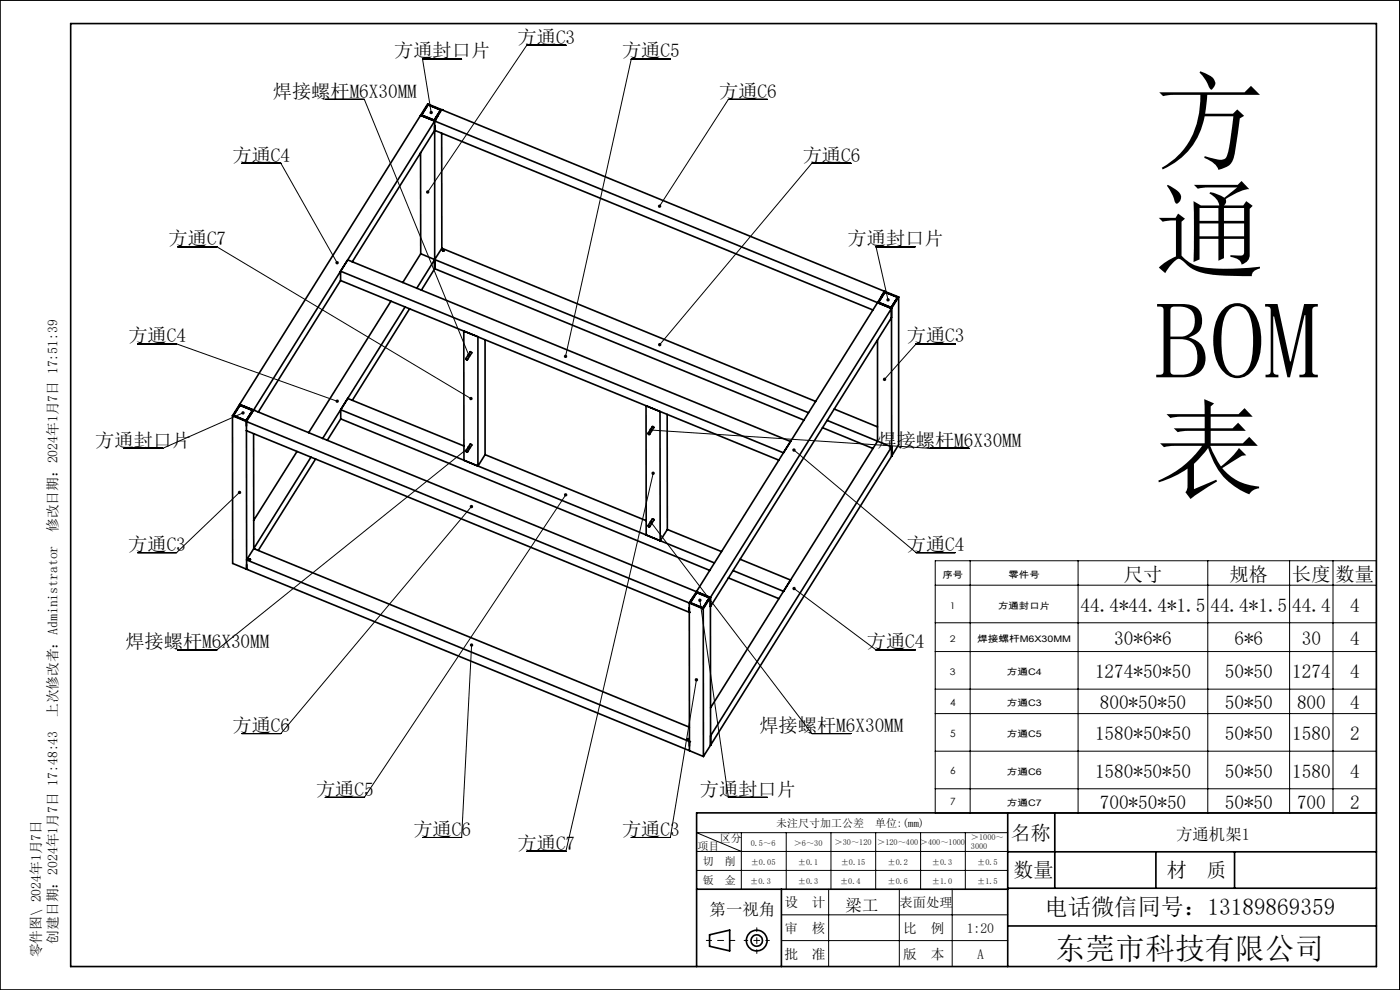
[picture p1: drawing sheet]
<svg xmlns="http://www.w3.org/2000/svg" width="297mm" height="210mm" viewBox="0 0 297 210" stroke-linecap="round" stroke-linejoin="round" font-family="sans-serif">
<g fill="none" stroke="#000" stroke-width=".35">
<path d="M0 0h297v210h-297zM15 5h277v200h-277zM89.2 24.5l-38.4 61.3M89.2 24.5l3 1.2M89.2 32.4l.1 21.4M89.5 24.4l2.6 1.1M89.5 24.4h.1M90.8 22.2l-1.4 2.2 2.7 1.1M90.8 22.2l2.7 1.1-1.4 2.2M90.8 22.2v.1M90.8 22.3l2.7 1M90.8 22.3l-1.3 2.1"/>
<path d="M92.2 25.7h.1M92.2 25.7v31.3M92.2 25.7l94 38.5M92.2 25.7l-38.4 61.3M93.5 23.3l-1.4 2.2M93.5 23.3v.1M93.7 23.3h.1M93.7 23.3l93.9 38.5M93.7 23.3l-1.5 2.4M93.7 23.3l-3-1.3-1.5 2.5M93.7 28.2v24.5M72.2 59.5l93 38.1"/>
<path d="M72.2 57.5v2M72.2 59.5l-17.4 27.9M73.8 55.1l93.9 38.6-1.5 2.4-94-38.6zM74.7 55.6l17.5-28 93 38.1M89.3 53.8l-3.9 6.1M89.3 53.8l2.9 1.3M92.2 55.1l79.3 32.5M92.2 57l78.3 32.1M92.2 55.1l-3.8 6.1M92.2 57l-2.8 4.6M93.7 52.7l79.3 32.5M93.7 52.7l-1.5 2.4"/>
<path d="M93.9 53.2h.3M82.9 63.9l-17.4 27.9M85.9 65.1l-17.5 27.9M86.9 65.5l-12.1 19.4M98.4 70.2l3 1.2v27.5l-3-1.3zM98.8 76.1h.3l.1 .2h-.3zM98.8 76.1l.9-1.5h.2l.2 .3-.9 1.4M102.9 72.1v24.3M186.2 64.2l-38.5 61.3M186.2 64.2l2.9 1.2M186.2 72.1v21.5M186.4 64.1l2.7 1.1"/>
<path d="M186.4 64.1v.1M187.6 61.8h.1M187.6 61.8l-1.4 2.4M187.6 61.8l3 1.2M187.7 61.9l2.8 1.2-1.4 2.2M187.7 61.9l-1.4 2.3 2.8 1.1M187.7 61.9v.1M189.1 65.2v.1M189.1 65.4v2l-38.4 61.3v-2M189.1 65.4l-38.4 61.3M189.1 65.4l.1 31.4M190.4 63.1l-2.7-1.1-1.3 2.1"/>
<path d="M190.4 63.1l-1.3 2.1M190.4 63.1l-1.3 2.2M190.6 63l-1.5 2.4M190.6 63v31.3l-1.4 2.5M49.3 88.2l3 1.2M49.3 88.2l.1 31.3 2.9 1.2M49.6 88.1l2.6 1.1M49.6 88.1v.1M50.8 85.8l3 1.2M50.8 85.8l-1.5 2.4M50.9 85.9l-1.4 2.3 2.7 1M50.9 85.9l2.7 1.2-1.4 2.1"/>
<path d="M50.9 85.9v.1M52.2 89.2h.1M52.3 89.4h.1M52.3 89.4l93.9 38.5M52.3 91.4l93.9 38.5M52.3 89.4v2M52.3 91.4v27.4M53.6 87.1l-1.4 2.1M53.6 87.1l-2.7-1.1-1.3 2.1M53.8 87h.1M53.8 87l-1.5 2.4M53.8 87l93.9 38.5"/>
<path d="M53.8 87l-.8 1.2M53.8 92v24.4M63 95.8l-9.2 14.6M66 97l-12.2 19.4M67 97.4l-12.2 19.4M72.3 86.9l1.5-2.4 24.6 10.1M72.3 86.9l79.3 32.5M72.3 88.9l78.3 32.1M72.3 86.9v2M72.3 88.9l-2.9 4.5M98.8 95.7l.9-1.5 .3 .1-.8 1.6M102.9 96.4l-1.5 2.5"/>
<path d="M102.9 96.4l34.2 14M137.1 86.1l2.9 1.2 .1 27.4-3-1.2zM137.5 91.9l.9-1.4h.3l-.9 1.6M141.5 87.9l.1 24.4M174.5 90.7l10.7 4.4M175.5 89.2l10.7 4.4M177 86.8l9.2 3.7M186.2 93.6l-35.5 56.5M186.2 93.6l3 1.2M189.2 94.8l-38.5 61.3v2M189.2 94.8v2M189.2 96.8l-38.5 61.3"/>
<path d="M52.3 118.8v1.9M52.3 118.8l94 38.5M52.8 118.7h.3M53.8 116.4h.1M53.8 116.4l-1.5 2.4M53.8 116.4l92.5 37.9M137.5 111.5l.9-1.4h.2l.1 .2-.9 1.4M141.6 112.3l-1.5 2.4M141.6 112.3l11.5 4.7M157 118.6l10.7 4.4-1.5 2.4-10.7-4.4M52.3 120.7h.1M52.3 120.7l94 38.5"/>
<path d="M146.2 129.9h.1M146.2 127.9h.1M146.2 128.9v1M146.2 127.9l3 1.2M146.2 127.9l.1 31.3M146.5 127.9l2.6 1M147 126.7l-.8 1.2M147.7 125.5l3 1.2M147.7 125.5l-1.5 2.4M147.8 125.7l-1.4 2.2 2.8 1.1M147.8 125.7l2.7 1.1-1.3 2.2M147.8 125.7l2.7 1.1"/>
<path d="M149.1 128.9v.1M149.2 129.1v31.4M150.5 126.8l-1.4 2.1M150.5 126.8l-1.4 2.2M150.7 126.7l-1.5 2.4M150.7 126.7v31.4M154.5 122.6l10.7 4.4M145.8 156.8h.3M146.3 157.3h.1M146.3 157.3v1M146.3 159.2l2.9 1.3M150.7 158.1l-1.5 2.4"/>
<path d="M213.8 172.4v32.6M223.8 172.4v16M292 172.4h-144.2v32.6M147.8 188.6h66M150.5 198.3l4.3-1v4.4l-4.3-1zM165.8 188.6v16.4M213.8 196.4h78.2M213.8 180.7h78.2M213.8 188.4h78.2M245.2 180.7v7.7M261.9 180.7v7.7"/>
<circle cx="94" cy="53.1" r=".17"/>
<circle cx="99" cy="95.7" r=".17"/>
<circle cx="137.6" cy="92" r=".17"/>
<circle cx="53" cy="118.6" r=".16"/>
<circle cx="137.7" cy="111.6" r=".17"/>
<circle cx="146" cy="156.8" r=".17"/>
<circle cx="160.5" cy="199.5" r="1.2"/>
<circle cx="160.5" cy="199.5" r="2.2"/>
</g>
<g fill="none" stroke="#000" stroke-width=".21">
<path d="M97.9 12.6h-8.3l1.9 11.3M120.1 9.6h-8.3l-21.1 31.1M142.2 12.6h-8.3l-13.9 63M51.3 34.6h8.3l11.9 21.1M69 21.1h8.3l22.1 54.2M162.8 21.1h-8.3l-14.6 22.6M180.5 34.6h-8.3l-32.3 38.5M37.7 52.3h8.3l53.9 32.3M194.1 52.3h-8.3l2.6 11.3M29.2 72.9h8.3l34 12.2M202.6 72.9h-8.3l-6.7 7.6M51.5 87.6l-17 7.5h-8.3"/>
<path d="M99.4 94.9l-53.4 43h-8.3M138.1 91.2l59.2 3.9h8.3M168.4 95.5l25.9 21.7h8.3M50.8 104.4l-13.3 12.8h-8.3M100 107.4l-40.4 48.2h-8.3M120 105l-42.7 64.1h-8.3M138.1 110.8l34.1 44.8h8.3M138.6 100.4l-18.5 80.2h-8.3M198.4 118.9h93.6v53.6h-93.6zM205.8 118.9v53.6M228.7 118.9v53.6M256.2 118.9v53.6"/>
<path d="M273.6 118.9v53.6M282.8 118.9v53.6M100 136.8l-2.1 40.9h-8.3M148.5 127.3l6 41.8h8.3M168.5 124.8l17.3 13.1h8.3M198.4 124.1h93.6M198.4 132.1h93.6M198.4 138.2h93.6M147.7 144.2l-5.5 33.5h-8.3M198.4 146.2h93.6M198.4 151.4h93.6M198.4 159.3h93.6"/>
<path d="M157.3 176.6v12M166.8 176.6v12M176.3 176.6v12M185.8 176.6v12M195.3 176.6v12M198.4 167.3h93.6M204.8 176.6v12M213.8 176.6h-66l9.5 4M147.8 184.6h66M147.8 180.6h66M165.8 194.1h48M165.8 199.5h48"/>
<path d="M175.8 188.6v16.4M190.8 188.6v16.4M202 188.6v16.4"/>
</g>
<path d="M149.8 199.5h6.1" fill="none" stroke="#000" stroke-width=".21" stroke-dasharray="30.5 1.3 1.3 1.3" stroke-dashoffset="29.4"/>
<path d="M163.2 199.5h-5.3M160.6 202.3v-5.5" fill="none" stroke="#000" stroke-width=".21" stroke-dasharray="30.5 1.3 1.3 1.3" stroke-dashoffset="29.7"/>
<path d="M91.2 23.6a.37 .37 0 0 0-.1 .4 .37 .37 0 0 0 .4 .2v-.3v.3a.36 .36 0 0 0 .3-.5 .36 .36 0 0 0-.6-.1zM139.7 43.5l-.1 .2 .1 .4 .2-.4-.2 .4a.37 .37 0 0 0 .6-.4 .37 .37 0 0 0-.6-.2zM119.8 75.3l-.1 .1a.34 .34 0 0 0 .2 .5l.1-.3-.1 .3a.36 .36 0 0 0 .4-.4 .36 .36 0 0 0-.5-.2zM137.8 110.6a.37 .37 0 0 0 .2 .5 .37 .37 0 0 0 .5-.4 .37 .37 0 0 0-.6-.2l.2 .3zM99.6 84.4v.1a.36 .36 0 0 0 .2 .4 .36 .36 0 0 0 .4-.2l-.3-.1 .4 .1a.36 .36 0 0 0-.2-.5 .36 .36 0 0 0-.5 .2zM50.6 104.2a.36 .36 0 0 0-.1 .5 .36 .36 0 0 0 .6 0 .36 .36 0 0 0 0-.5l-.3 .2 .3-.2zM71.2 55.5v.3l.1 .2h.4l-.2-.3 .3 .3a.35 .35 0 0 0 0-.6 .35 .35 0 0 0-.6 .1zM51.4 87.3a.36 .36 0 0 0-.2 .4 .36 .36 0 0 0 .5 .2 .36 .36 0 0 0 .2-.5l-.4 .2 .4-.2-.2-.1zM188.1 63.4v.1a.35 .35 0 0 0 .4 .5l-.1-.4 .1 .4a.36 .36 0 0 0 .2-.6 .36 .36 0 0 0-.6 0zM148.3 127a.37 .37 0 0 0 0 .6 .37 .37 0 0 0 .6-.2 .37 .37 0 0 0-.5-.4l.1 .3-.1-.3zM99.2 94.7a.35 .35 0 0 0 0 .5 .35 .35 0 0 0 .5 0 .35 .35 0 0 0 0-.5l-.3 .2 .3-.3zM137.8 90.9l-.1 .3h.4h-.4a.37 .37 0 0 0 .5 .3 .37 .37 0 0 0 .2-.5 .37 .37 0 0 0-.6-.1zM99.2 75.1a.37 .37 0 0 0 0 .5 .37 .37 0 0 0 .4 .1l-.2-.4 .2 .4a.37 .37 0 0 0 .1-.6 .37 .37 0 0 0-.5 0zM90.5 40.5v.5l.2-.3-.2 .3a.36 .36 0 0 0 .5-.1 .36 .36 0 0 0 0-.5 .36 .36 0 0 0-.5 .1zM187.4 80.2v.5l.2-.2-.2 .2a.36 .36 0 0 0 .5 0 .36 .36 0 0 0 0-.5 .36 .36 0 0 0-.5 0zM147.5 144a.35 .35 0 0 0 0 .5 .35 .35 0 0 0 .5-.2 .35 .35 0 0 0-.2-.4l-.1 .3 .1-.3zM168.2 95.2l.2 .3-.2-.3a.36 .36 0 0 0 .1 .6 .36 .36 0 0 0 .5-.3 .36 .36 0 0 0-.5-.4zM71.2 84.9a.36 .36 0 0 0 .2 .5 .36 .36 0 0 0 .5-.2l-.4-.1 .4 .1v-.2a.38 .38 0 0 0-.3-.2 .38 .38 0 0 0-.4 .1zM168.2 124.6l.3 .2-.3-.2a.36 .36 0 0 0 .2 .6 .36 .36 0 0 0 .4-.4 .36 .36 0 0 0-.6-.2zM119.8 104.7a.36 .36 0 0 0-.1 .5 .36 .36 0 0 0 .6 0 .36 .36 0 0 0-.1-.5l-.2 .3 .2-.3zM99.7 107.3a.37 .37 0 0 0 .1 .5 .37 .37 0 0 0 .5-.1 .37 .37 0 0 0 0-.5l-.3 .2 .2-.3zM139.7 72.8v.5l.2-.2-.2 .3a.35 .35 0 0 0 .5-.1 .35 .35 0 0 0 0-.5 .35 .35 0 0 0-.5 0zM99.8 136.6a.36 .36 0 0 0 0 .5 .36 .36 0 0 0 .6-.1 .36 .36 0 0 0-.4-.5v.3v-.3zM138.3 100.1a.36 .36 0 0 0 0 .6 .36 .36 0 0 0 .6-.1 .36 .36 0 0 0-.3-.6v.4v-.4z" fill="#000"/>
<g font-size="23.3">
<text x="244.9" y="33.9">方</text>
<text x="244.9" y="57.1">通</text>
<text x="244.9" y="80.4">BOM</text>
<text x="244.9" y="103.7">表</text>
</g>
<text font-size="6.3" x="223.9" y="203.4">东莞市科技有限公司</text>
<text font-size="4.9" x="221.6" y="194.1">电话微信同号：13189869359</text>
<g font-size="4.2">
<text x="214.5" y="178.1">名称</text>
<text x="215" y="186.1">数量</text>
<text x="247.5" y="186.1">材</text>
<text x="256" y="186.1">质</text>
</g>
<g font-size="4.1">
<text x="109.8" y="9.3">方通C3</text>
<text x="83.6" y="12.2">方通封口片</text>
<text x="132" y="12.2">方通C5</text>
<text x="57.9" y="20.7">焊接螺杆M6X30MM</text>
<text x="152.6" y="20.7">方通C6</text>
<text x="49.3" y="34.3">方通C4</text>
<text x="170.3" y="34.3">方通C6</text>
<text x="35.8" y="52">方通C7</text>
<text x="179.8" y="52">方通封口片</text>
<text x="27.2" y="72.6">方通C4</text>
<text x="192.4" y="72.6">方通C3</text>
<text x="20.2" y="94.8">方通封口片</text>
<text x="186.2" y="94.8">焊接螺杆M6X30MM</text>
<text x="27.2" y="116.9">方通C3</text>
<text x="192.4" y="116.9">方通C4</text>
<text x="238.4" y="123.2">尺寸</text>
<text x="260.9" y="123.2">规格</text>
<text x="274.1" y="123.2">长度</text>
<text x="283.3" y="123.2">数量</text>
<text x="229.2" y="129.8">44.4*44.4*1.5</text>
<text x="256.8" y="129.8">44.4*1.5</text>
<text x="274.1" y="129.8">44.4</text>
<text x="286.4" y="129.8">4</text>
<text x="26.6" y="137.5">焊接螺杆M6X30MM</text>
<text x="183.9" y="137.5">方通C4</text>
<text x="236.4" y="136.9">30*6*6</text>
<text x="261.9" y="136.9">6*6</text>
<text x="276.2" y="136.9">30</text>
<text x="286.4" y="136.9">4</text>
<text x="232.3" y="143.9">1274*50*50</text>
<text x="259.8" y="143.9">50*50</text>
<text x="274.1" y="143.9">1274</text>
<text x="286.4" y="143.9">4</text>
<text x="49.3" y="155.3">方通C6</text>
<text x="161.1" y="155.2">焊接螺杆M6X30MM</text>
<text x="233.3" y="150.5">800*50*50</text>
<text x="259.8" y="150.5">50*50</text>
<text x="275.2" y="150.5">800</text>
<text x="286.4" y="150.5">4</text>
<text x="232.3" y="157.1">1580*50*50</text>
<text x="259.8" y="157.1">50*50</text>
<text x="274.1" y="157.1">1580</text>
<text x="286.4" y="157.1">2</text>
<text x="232.3" y="165">1580*50*50</text>
<text x="259.8" y="165">50*50</text>
<text x="274.1" y="165">1580</text>
<text x="286.4" y="165">4</text>
<text x="67.1" y="168.8">方通C5</text>
<text x="148.5" y="168.8">方通封口片</text>
<text x="233.3" y="171.6">700*50*50</text>
<text x="259.8" y="171.6">50*50</text>
<text x="275.2" y="171.6">700</text>
<text x="286.4" y="171.6">2</text>
<text x="87.7" y="177.3">方通C6</text>
<text x="132" y="177.3">方通C3</text>
<text x="109.8" y="180.2">方通C7</text>
</g>
<g font-size="3.5">
<text x="249.5" y="178.2">方通机架1</text>
<text x="150.5" y="194.1">第一视角</text>
<text x="179.4" y="193.2">梁工</text>
</g>
<g font-size="2.9">
<text x="12.2" y="112.8" transform="rotate(-90 12.2 112.8)">修改日期：2024年1月7日 17:51:39</text>
<text x="12.2" y="152.1" transform="rotate(-90 12.2 152.1)">上次修改者：Administrator</text>
<text x="166.4" y="192.5">设</text>
<text x="166.4" y="197.9">审</text>
<text x="172.2" y="192.5">计</text>
<text x="172.2" y="197.9">核</text>
<text x="191.6" y="197.9">比</text>
<text x="197.4" y="197.9">例</text>
<text x="205.1" y="197.9">1:20</text>
<text x="8.7" y="203" transform="rotate(-90 8.7 203)">零件图\ 2024年1月7日</text>
<text x="12.2" y="200.1" transform="rotate(-90 12.2 200.1)">创建日期：2024年1月7日 17:48:43</text>
<text x="166.4" y="203.4">批</text>
<text x="172.2" y="203.4">准</text>
<text x="191.6" y="203.4">版</text>
<text x="197.4" y="203.4">本</text>
<text x="207.3" y="203.4">A</text>
</g>
<text font-size="2.8" x="190.9" y="192.5">表面处理</text>
<g font-size="2.3">
<text x="152.7" y="178.6">区分</text>
<text x="164.7" y="175.3">未注尺寸加工公差</text>
<text x="185.6" y="175.3">单位:(mm)</text>
<text x="148" y="180.3">项目</text>
<text x="149.1" y="183.4">切</text>
<text x="153.8" y="183.4">削</text>
<text x="149.1" y="187.4">钣</text>
<text x="153.8" y="187.4">金</text>
</g>
<g font-size="2.1">
<text x="201.5" y="149.7">4</text>
<text x="201.5" y="156.3">5</text>
<text x="201.5" y="164.3">6</text>
<text x="201.5" y="170.9">7</text>
</g>
<g font-size="1.9">
<text x="199.9" y="122.5">序号</text>
<text x="214" y="122.5">零件号</text>
<text x="201.5" y="129.1">1</text>
<text x="211.8" y="129.1">方通封口片</text>
<text x="201.5" y="136.1">2</text>
<text x="207.3" y="136.1">焊接螺杆M6X30MM</text>
<text x="201.5" y="143.2">3</text>
<text x="213.6" y="143.2">方通C4</text>
<text x="213.6" y="149.8">方通C3</text>
<text x="213.6" y="156.3">方通C5</text>
<text x="213.6" y="164.3">方通C6</text>
<text x="213.6" y="170.9">方通C7</text>
</g>
<g font-size="1.7">
<text x="159.3" y="179.4">0.5～6</text>
<text x="168.4" y="179.4">＞6～30</text>
<text x="177" y="179.3">＞30～120</text>
<text x="186.1" y="179.3">＞120～400 ＞400～1000</text>
<text x="206" y="178.2">＞1000～</text>
<text x="159.3" y="183.4">±0.05</text>
<text x="169.3" y="183.4">±0.1</text>
<text x="178.4" y="183.4">±0.15</text>
<text x="188.3" y="183.4">±0.2</text>
<text x="197.7" y="183.4">±0.3</text>
<text x="206" y="180.2">3000</text>
<text x="207.3" y="183.4">±0.5</text>
<text x="159.2" y="187.4">±0.3</text>
<text x="169.3" y="187.4">±0.3</text>
<text x="178.2" y="187.4">±0.4</text>
<text x="188.3" y="187.4">±0.6</text>
<text x="197.7" y="187.4">±1.0</text>
<text x="207.3" y="187.4">±1.5</text>
</g>
</svg>
